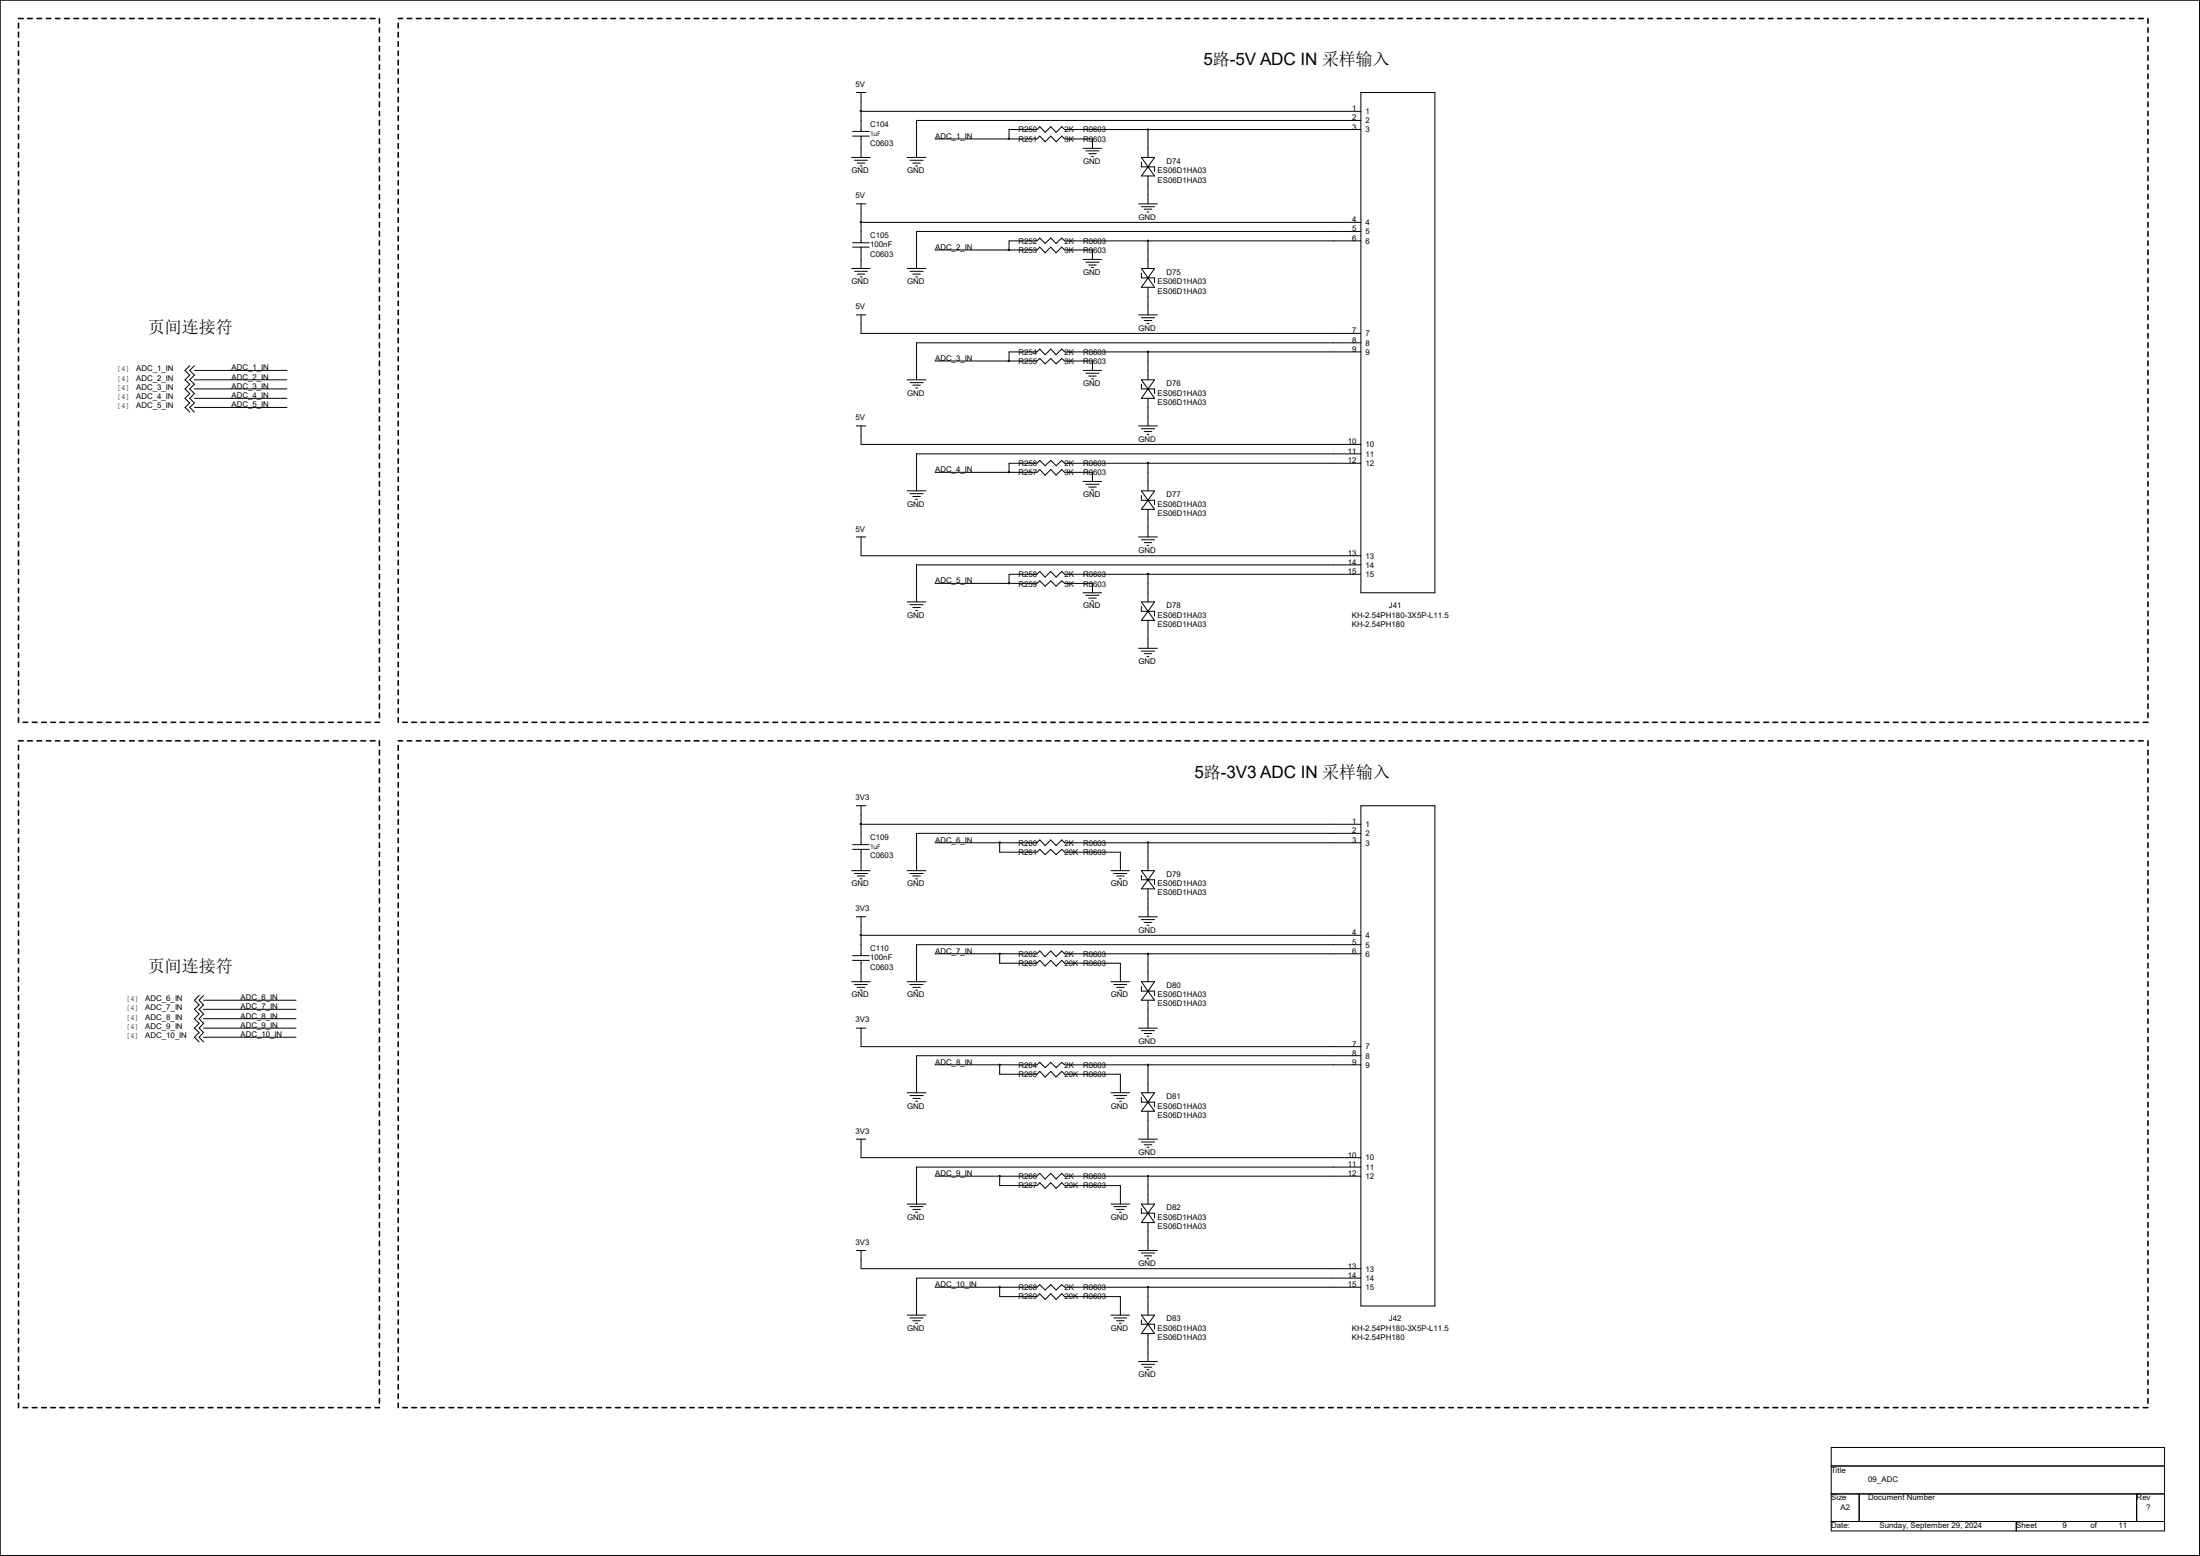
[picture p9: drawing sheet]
<svg xmlns="http://www.w3.org/2000/svg" width="297mm" height="210mm" viewBox="0 0 297 210" stroke-linecap="round" stroke-linejoin="round" font-family="sans-serif">
<g fill="none" stroke="#000" stroke-width=".21">
<path d="M2.5 2.5h.6M2.5 3.1v.7M2.5 4.4v.6M2.5 5.6v.7M2.5 6.9v.6M2.5 8.1v.7M2.5 9.4v.6M2.5 10.6v.7M2.5 11.9v.6M2.5 13.1v.7M2.5 14.4v.6M2.5 15.6v.7"/>
<path d="M2.5 16.9v.6M2.5 18.1v.7M2.5 19.4v.6M3.7 2.5h.7M5 2.5h.6M6.3 2.5h.6M7.5 2.5h.6M8.7 2.5h.7M10 2.5h.6M11.2 2.5h.7M12.5 2.5h.6M13.8 2.5h.6"/>
<path d="M15 2.5h.6M16.2 2.5h.6M17.5 2.5h.6M18.8 2.5h.5M20 2.5h.6M21.3 2.5h.6M22.5 2.5h.6M23.7 2.5h.6M25 2.5h.6M26.2 2.5h.7M27.5 2.5h.6M28.7 2.5h.7"/>
<path d="M30 2.5h.6M31.2 2.5h.6M32.5 2.5h.6M33.7 2.5h.7M35 2.5h.6M36.2 2.5h.7M37.5 2.5h.6M38.7 2.5h.7M40 2.5h.6M41.2 2.5h.7M42.5 2.5h.6M43.7 2.5h.7"/>
<path d="M45 2.5h.6M46.2 2.5h.7M47.5 2.5h.6M48.7 2.5h.7M50 2.5h.6M51.2 2.5v.6M51.2 3.8v.6M51.2 5v.6M51.2 6.3v.6M51.2 7.5v.6M51.2 8.8v.6M51.2 10v.6"/>
<path d="M51.2 11.3v.6M51.2 12.5v.6M51.2 13.8v.6M51.2 15v.6M51.2 16.3v.6M51.2 17.5v.6M51.2 18.8v.6M53.8 3.1v.7M53.8 4.4v.6M53.8 5.6v.7M53.8 6.9v.6M53.8 8.1v.7"/>
<path d="M53.8 9.4v.6M53.8 10.6v.7M53.8 11.9v.6M53.8 13.1v.7M53.8 14.4v.6M53.8 15.6v.7M53.8 16.9v.6M53.8 18.1v.7M53.8 19.4v.6M53.8 2.5h.6M55 2.5h.6M56.2 2.5h.7"/>
<path d="M57.5 2.5h.6M58.7 2.5h.7M60 2.5h.6M61.3 2.5h.5M62.5 2.5h.6M63.7 2.5h.6M65 2.5h.6M66.3 2.5h.5M67.5 2.5h.6M68.7 2.5h.7M70 2.5h.6M71.2 2.5h.6"/>
<path d="M72.5 2.5h.6M73.7 2.5h.6M75 2.5h.6M76.2 2.5h.7M77.5 2.5h.6M78.7 2.5h.6M80 2.5h.6M81.2 2.5h.7M82.5 2.5h.6M83.7 2.5h.7M85 2.5h.6M86.2 2.5h.7"/>
<path d="M87.5 2.5h.6M88.7 2.5h.7M90 2.5h.6M91.2 2.5h.7M92.5 2.5h.6M93.7 2.5h.7M95 2.5h.6M96.2 2.5h.7M97.5 2.5h.6M98.7 2.5h.7M100 2.5h.6M101.3 2.5h.6"/>
<path d="M102.5 2.5h.6M103.7 2.5h.7M105 2.5h.6M106.2 2.5h.6M107.5 2.5h.6M108.8 2.5h.5M110 2.5h.6M111.2 2.5h.6M112.5 2.5h.6M113.7 2.5h.6M115 2.5h.6M116.2 2.5h.7"/>
<path d="M117.5 2.5h.6M118.7 2.5h.6M120 2.5h.6M121.2 2.5h.6M122.5 2.5h.6M123.7 2.5h.7M125 2.5h.6M126.2 2.5h.6M127.5 2.5h.6M128.7 2.5h.7M130 2.5h.6M131.2 2.5h.7"/>
<path d="M132.5 2.5h.6M133.7 2.5h.7M135 2.5h.6M136.2 2.5h.7M137.5 2.5h.6M138.7 2.5h.7M140 2.5h.6M141.2 2.5h.7M142.5 2.5h.6M143.7 2.5h.7M145 2.5h.6M146.2 2.5h.7"/>
<path d="M147.5 2.5h.6M148.7 2.5h.7M150 2.5h.6M151.3 2.5h.6M152.5 2.5h.6M153.7 2.5h.6M155 2.5h.6M156.3 2.5h.5M157.5 2.5h.6M158.7 2.5h.7M160 2.5h.6M161.2 2.5h.6"/>
<path d="M162.5 2.5h.6M163.7 2.5h.7M165 2.5h.6M166.2 2.5h.7M167.5 2.5h.6M168.7 2.5h.6M170 2.5h.6M171.2 2.5h.7M172.5 2.5h.6M173.7 2.5h.7M175 2.5h.6M176.2 2.5h.7"/>
<path d="M177.5 2.5h.6M178.7 2.5h.7M180 2.5h.6M181.2 2.5h.7M182.5 2.5h.6M183.7 2.5h.7M185 2.5h.6M186.2 2.5h.7M187.5 2.5h.6M188.7 2.5h.7M190 2.5h.6M191.3 2.5h.6"/>
<path d="M192.5 2.5h.6M193.7 2.5h.7M195 2.5h.6M196.2 2.5h.6M197.5 2.5h.6M198.8 2.5h.5M200 2.5h.6M201.2 2.5h.6M202.5 2.5h.6M203.8 2.5h.5M205 2.5h.6M206.2 2.5h.7"/>
<path d="M207.5 2.5h.6M208.7 2.5h.6M210 2.5h.6M211.2 2.5h.7M212.5 2.5h.6M213.7 2.5h.7M215 2.5h.6M216.2 2.5h.6M217.5 2.5h.6M218.7 2.5h.7M220 2.5h.6M221.2 2.5h.7"/>
<path d="M222.5 2.5h.6M223.7 2.5h.7M225 2.5h.6M226.2 2.5h.7M227.5 2.5h.6M228.7 2.5h.7M230 2.5h.6M231.2 2.5h.7M232.5 2.5h.6M233.7 2.5h.7M235 2.5h.6M236.2 2.5h.7"/>
<path d="M237.5 2.5h.6M238.8 2.5h.6M240 2.5h.6M241.2 2.5h.7M242.5 2.5h.6M243.7 2.5h.6M245 2.5h.6M246.3 2.5h.5M247.5 2.5h.6M248.7 2.5h.6M250 2.5h.6M251.2 2.5h.6"/>
<path d="M252.5 2.5h.6M253.7 2.5h.7M255 2.5h.6M256.2 2.5h.6M257.5 2.5h.6M258.7 2.5h.7M260 2.5h.6M261.2 2.5h.7M262.5 2.5h.6M263.7 2.5h.6M265 2.5h.6M266.2 2.5h.7"/>
<path d="M267.5 2.5h.6M268.7 2.5h.7M270 2.5h.6M271.2 2.5h.7M272.5 2.5h.6M273.7 2.5h.7M275 2.5h.6M276.2 2.5h.7M277.5 2.5h.6M278.7 2.5h.7M280 2.5h.6M281.2 2.5h.7"/>
<path d="M282.5 2.5h.6M283.7 2.5h.7M285 2.5h.6M286.3 2.5h.6M287.5 2.5h.6M288.7 2.5h.6M290 2.5v.6M290 3.8v.6M290 5v.6M290 6.3v.6M290 7.5v.6M290 8.8v.6"/>
<path d="M290 10v.6M290 11.3v.6M290 12.5v.6M290 13.8v.6M290 15v.6M290 16.3v.6M290 17.5v.6M290 18.8v.6M2.5 20.6v.7M2.5 21.9v.6M2.5 23.2v.5M2.5 24.4v.6"/>
<path d="M2.5 25.6v.6M2.5 26.9v.6M2.5 28.1v.6M2.5 29.4v.6M2.5 30.6v.6M2.5 31.9v.6M2.5 33.1v.6M2.5 34.4v.6M2.5 35.6v.6M2.5 36.9v.6M2.5 38.1v.7M2.5 39.4v.6"/>
<path d="M51.2 20v.6M51.2 21.3v.6M51.2 22.5v.7M51.2 23.7v.7M51.2 25v.6M51.2 26.2v.7M51.2 27.5v.6M51.2 28.7v.7M51.2 30v.6M51.2 31.2v.7M51.2 32.5v.6M51.2 33.7v.7"/>
<path d="M51.2 35v.6M51.2 36.2v.7M51.2 37.5v.6M51.2 38.8v.6M53.8 20.6v.7M53.8 21.9v.6M53.8 23.2v.5M53.8 24.4v.6M53.8 25.6v.6M53.8 26.9v.6M53.8 28.1v.6M53.8 29.4v.6"/>
<path d="M53.8 30.6v.6M53.8 31.9v.6M53.8 33.1v.6M53.8 34.4v.6M53.8 35.6v.6M53.8 36.9v.6M53.8 38.1v.7M53.8 39.4v.6M290 20v.6M290 21.3v.6M290 22.5v.7M290 23.7v.7"/>
<path d="M290 25v.6M290 26.2v.7M290 27.5v.6M290 28.7v.7M290 30v.6M290 31.2v.7M290 32.5v.6M290 33.7v.7M290 35v.6M290 36.2v.7M290 37.5v.6M290 38.8v.6"/>
<path d="M2.5 40.6v.6M2.5 41.9v.6M2.5 43.1v.7M2.5 44.4v.6M2.5 45.6v.7M2.5 46.9v.6M2.5 48.1v.6M2.5 49.4v.6M2.5 50.6v.7M2.5 51.9v.6M2.5 53.1v.7M2.5 54.4v.6"/>
<path d="M2.5 55.6v.7M2.5 56.9v.6M2.5 58.1v.7M2.5 59.4v.6M51.2 40v.6M51.2 41.2v.7M51.2 42.5v.6M51.2 43.8v.6M51.2 45v.6M51.2 46.3v.6M51.2 47.5v.6M51.2 48.7v.7"/>
<path d="M51.2 50v.6M51.2 51.3v.6M51.2 52.5v.6M51.2 53.8v.6M51.2 55v.6M51.2 56.3v.6M51.2 57.5v.6M51.2 58.8v.6M51.2 60v.6M53.8 40.6v.6M53.8 41.9v.6M53.8 43.1v.7"/>
<path d="M53.8 44.4v.6M53.8 45.6v.7M53.8 46.9v.6M53.8 48.1v.6M53.8 49.4v.6M53.8 50.6v.7M53.8 51.9v.6M53.8 53.1v.7M53.8 54.4v.6M53.8 55.6v.7M53.8 56.9v.6M53.8 58.1v.7"/>
<path d="M53.8 59.4v.6M290 40v.6M290 41.2v.7M290 42.5v.6M290 43.8v.6M290 45v.6M290 46.3v.6M290 47.5v.6M290 48.7v.7M290 50v.6M290 51.3v.6M290 52.5v.6"/>
<path d="M290 53.8v.6M290 55v.6M290 56.3v.6M290 57.5v.6M290 58.8v.6M290 60v.6M2.5 60.6v.7M2.5 61.9v.6M2.5 63.1v.7M2.5 64.4v.6M2.5 65.6v.7M2.5 66.9v.6"/>
<path d="M2.5 68.1v.6M2.5 69.4v.6M2.5 70.7v.5M2.5 71.9v.6M2.5 73.1v.6M2.5 74.4v.6M2.5 75.6v.6M2.5 76.9v.6M2.5 78.1v.6M2.5 79.4v.6M51.2 61.3v.6M51.2 62.5v.6"/>
<path d="M51.2 63.8v.6M51.2 65v.6M51.2 66.3v.6M51.2 67.5v.6M51.2 68.7v.7M51.2 70v.7M51.2 71.2v.7M51.2 72.5v.6M51.2 73.7v.7M51.2 75v.6M51.2 76.2v.7M51.2 77.5v.6"/>
<path d="M51.2 78.7v.7M53.8 60.6v.7M53.8 61.9v.6M53.8 63.1v.7M53.8 64.4v.6M53.8 65.6v.7M53.8 66.9v.6M53.8 68.1v.6M53.8 69.4v.6M53.8 70.7v.5M53.8 71.9v.6M53.8 73.1v.6"/>
<path d="M53.8 74.4v.6M53.8 75.6v.6M53.8 76.9v.6M53.8 78.1v.6M53.8 79.4v.6M290 61.3v.6M290 62.5v.6M290 63.8v.6M290 65v.6M290 66.3v.6M290 67.5v.6M290 68.7v.7"/>
<path d="M290 70v.7M290 71.2v.7M290 72.5v.6M290 73.7v.7M290 75v.6M290 76.2v.7M290 77.5v.6M290 78.7v.7M2.5 80.6v.6M2.5 81.9v.6M2.5 83.1v.6M2.5 84.4v.6"/>
<path d="M2.5 85.6v.7M2.5 86.9v.6M2.5 88.1v.6M2.5 89.4v.6M2.5 90.6v.7M2.5 91.9v.6M2.5 93.1v.7M2.5 94.4v.6M2.5 95.6v.6M2.5 96.9v.6M2.5 100h.6M3.1 97.5h.6"/>
<path d="M3.7 100h.7M4.4 97.5h.6M5 100h.6M5.6 97.5h.7M6.3 100h.6M6.9 97.5h.6M7.5 100h.6M8.1 97.5h.6M8.7 100h.7M9.4 97.5h.6M10 100h.6M10.6 97.5h.6"/>
<path d="M11.2 100h.7M11.9 97.5h.6M12.5 100h.6M13.1 97.5h.7M13.8 100h.6M14.4 97.5h.6M15 100h.6M15.6 97.5h.6M16.2 100h.6M16.8 97.5h.7M17.5 100h.6M18.1 97.5h.7"/>
<path d="M18.8 100h.5M19.3 97.5h.7M20 100h.6M20.6 97.5h.7M21.3 100h.6M21.9 97.5h.6M22.5 100h.6M23.1 97.5h.6M23.7 100h.6M24.3 97.5h.7M25 100h.6M25.6 97.5h.6"/>
<path d="M26.2 100h.7M26.9 97.5h.6M27.5 100h.6M28.1 97.5h.6M28.7 100h.7M29.4 97.5h.6M30 100h.6M30.6 97.5h.6M31.2 100h.6M31.8 97.5h.7M32.5 100h.6M33.1 97.5h.6"/>
<path d="M33.7 100h.7M34.4 97.5h.6M35 100h.6M35.6 97.5h.6M36.2 100h.7M36.9 97.5h.6M37.5 100h.6M38.1 97.5h.6M38.7 100h.7M39.4 97.5h.6M40 100h.6M40.6 97.5h.6"/>
<path d="M41.2 100h.7M41.9 97.5h.6M42.5 100h.6M43.1 97.5h.6M43.7 100h.7M44.4 97.5h.6M45 100h.6M45.6 97.5h.6M46.2 100h.7M46.9 97.5h.6M47.5 100h.6M48.1 97.5h.6"/>
<path d="M48.7 100h.7M49.4 97.5h.6M50 100h.6M50.6 97.5h.6M51.2 80v.6M51.2 81.2v.7M51.2 82.5v.6M51.2 83.7v.7M51.2 85v.6M51.2 86.3v.6M51.2 87.5v.6M51.2 88.7v.7"/>
<path d="M51.2 90v.6M51.2 91.3v.6M51.2 92.5v.6M51.2 93.8v.6M51.2 95v.6M51.2 96.2v.7M51.2 100v.6M53.8 80.6v.6M53.8 81.9v.6M53.8 83.1v.6M53.8 84.4v.6M53.8 85.6v.7"/>
<path d="M53.8 86.9v.6M53.8 88.1v.6M53.8 89.4v.6M53.8 90.6v.7M53.8 91.9v.6M53.8 93.1v.7M53.8 94.4v.6M53.8 95.6v.6M53.8 96.9v.6M53.8 100h.6M54.4 97.5h.6M55 100h.6"/>
<path d="M55.6 97.5h.6M56.2 100h.7M56.9 97.5h.6M57.5 100h.6M58.1 97.5h.6M58.7 100h.7M59.4 97.5h.6M60 100h.6M60.6 97.5h.7M61.3 100h.5M61.8 97.5h.7M62.5 100h.6"/>
<path d="M63.1 97.5h.6M63.7 100h.6M64.3 97.5h.7M65 100h.6M65.6 97.5h.7M66.3 100h.5M66.8 97.5h.7M67.5 100h.6M68.1 97.5h.6M68.7 100h.7M69.4 97.5h.6M70 100h.6"/>
<path d="M70.6 97.5h.6M71.2 100h.6M71.8 97.5h.7M72.5 100h.6M73.1 97.5h.6M73.7 100h.6M74.3 97.5h.7M75 100h.6M75.6 97.5h.6M76.2 100h.7M76.9 97.5h.6M77.5 100h.6"/>
<path d="M78.1 97.5h.6M78.7 100h.6M79.3 97.5h.7M80 100h.6M80.6 97.5h.6M81.2 100h.7M81.9 97.5h.6M82.5 100h.6M83.1 97.5h.6M83.7 100h.7M84.4 97.5h.6M85 100h.6"/>
<path d="M85.6 97.5h.6M86.2 100h.7M86.9 97.5h.6M87.5 100h.6M88.1 97.5h.6M88.7 100h.7M89.4 97.5h.6M90 100h.6M90.6 97.5h.6M91.2 100h.7M91.9 97.5h.6M92.5 100h.6"/>
<path d="M93.1 97.5h.6M93.7 100h.7M94.4 97.5h.6M95 100h.6M95.6 97.5h.6M96.2 100h.7M96.9 97.5h.6M97.5 100h.6M98.1 97.5h.6M98.7 100h.7M99.4 97.5h.6M100 100h.6"/>
<path d="M100.6 97.5h.7M101.3 100h.6M101.9 97.5h.6M102.5 100h.6M103.1 97.5h.6M103.7 100h.7M104.4 97.5h.6M105 100h.6M105.6 97.5h.6M106.2 100h.6M106.8 97.5h.7M107.5 100h.6"/>
<path d="M108.1 97.5h.7M108.8 100h.5M109.3 97.5h.7M110 100h.6M110.6 97.5h.6M111.2 100h.6M111.8 97.5h.7M112.5 100h.6M113.1 97.5h.6M113.7 100h.6M114.3 97.5h.7M115 100h.6"/>
<path d="M115.6 97.5h.6M116.2 100h.7M116.9 97.5h.6M117.5 100h.6M118.1 97.5h.6M118.7 100h.6M119.3 97.5h.7M120 100h.6M120.6 97.5h.6M121.2 100h.6M121.8 97.5h.7M122.5 100h.6"/>
<path d="M123.1 97.5h.6M123.7 100h.7M124.4 97.5h.6M125 100h.6M125.6 97.5h.6M126.2 100h.6M126.8 97.5h.7M127.5 100h.6M128.1 97.5h.6M128.7 100h.7M129.4 97.5h.6M130 100h.6"/>
<path d="M130.6 97.5h.6M131.2 100h.7M131.9 97.5h.6M132.5 100h.6M133.1 97.5h.6M133.7 100h.7M134.4 97.5h.6M135 100h.6M135.6 97.5h.6M136.2 100h.7M136.9 97.5h.6M137.5 100h.6"/>
<path d="M138.1 97.5h.6M138.7 100h.7M139.4 97.5h.6M140 100h.6M140.6 97.5h.6M141.2 100h.7M141.9 97.5h.6M142.5 100h.6M143.1 97.5h.6M143.7 100h.7M144.4 97.5h.6M145 100h.6"/>
<path d="M145.6 97.5h.6M146.2 100h.7M146.9 97.5h.6M147.5 100h.6M148.1 97.5h.6M148.7 100h.7M149.4 97.5h.6M150 100h.6M150.6 97.5h.7M151.3 100h.6M151.9 97.5h.6M152.5 100h.6"/>
<path d="M153.1 97.5h.6M153.7 100h.6M154.3 97.5h.7M155 100h.6M155.6 97.5h.7M156.3 100h.5M156.8 97.5h.7M157.5 100h.6M158.1 97.5h.6M158.7 100h.7M159.4 97.5h.6M160 100h.6"/>
<path d="M160.6 97.5h.6M161.2 100h.6M161.8 97.5h.7M162.5 100h.6M163.1 97.5h.6M163.7 100h.7M164.4 97.5h.6M165 100h.6M165.6 97.5h.6M166.2 100h.7M166.9 97.5h.6M167.5 100h.6"/>
<path d="M168.1 97.5h.6M168.7 100h.6M169.3 97.5h.7M170 100h.6M170.6 97.5h.6M171.2 100h.7M171.9 97.5h.6M172.5 100h.6M173.1 97.5h.6M173.7 100h.7M174.4 97.5h.6M175 100h.6"/>
<path d="M175.6 97.5h.6M176.2 100h.7M176.9 97.5h.6M177.5 100h.6M178.1 97.5h.6M178.7 100h.7M179.4 97.5h.6M180 100h.6M180.6 97.5h.6M181.2 100h.7M181.9 97.5h.6M182.5 100h.6"/>
<path d="M183.1 97.5h.6M183.7 100h.7M184.4 97.5h.6M185 100h.6M185.6 97.5h.6M186.2 100h.7M186.9 97.5h.6M187.5 100h.6M188.1 97.5h.6M188.7 100h.7M189.4 97.5h.6M190 100h.6"/>
<path d="M190.6 97.5h.7M191.3 100h.6M191.9 97.5h.6M192.5 100h.6M193.1 97.5h.6M193.7 100h.7M194.4 97.5h.6M195 100h.6M195.6 97.5h.6M196.2 100h.6M196.8 97.5h.7M197.5 100h.6"/>
<path d="M198.1 97.5h.7M198.8 100h.5M199.3 97.5h.7M200 100h.6M200.6 97.5h.6M201.2 100h.6M201.8 97.5h.7M202.5 100h.6M203.1 97.5h.7M203.8 100h.5M204.3 97.5h.7M205 100h.6"/>
<path d="M205.6 97.5h.6M206.2 100h.7M206.9 97.5h.6M207.5 100h.6M208.1 97.5h.6M208.7 100h.6M209.3 97.5h.7M210 100h.6M210.6 97.5h.6M211.2 100h.7M211.9 97.5h.6M212.5 100h.6"/>
<path d="M213.1 97.5h.6M213.7 100h.7M214.4 97.5h.6M215 100h.6M215.6 97.5h.6M216.2 100h.6M216.8 97.5h.7M217.5 100h.6M218.1 97.5h.6M218.7 100h.7M219.4 97.5h.6M220 100h.6"/>
<path d="M220.6 97.5h.6M221.2 100h.7M221.9 97.5h.6M222.5 100h.6M223.1 97.5h.6M223.7 100h.7M224.4 97.5h.6M225 100h.6M225.6 97.5h.6M226.2 100h.7M226.9 97.5h.6M227.5 100h.6"/>
<path d="M228.1 97.5h.6M228.7 100h.7M229.4 97.5h.6M230 100h.6M230.6 97.5h.6M231.2 100h.7M231.9 97.5h.6M232.5 100h.6M233.1 97.5h.6M233.7 100h.7M234.4 97.5h.6M235 100h.6"/>
<path d="M235.6 97.5h.6M236.2 100h.7M236.9 97.5h.6M237.5 100h.6M238.1 97.5h.7M238.8 100h.6M239.4 97.5h.6M240 100h.6M240.6 97.5h.6M241.2 100h.7M241.9 97.5h.6M242.5 100h.6"/>
<path d="M243.1 97.5h.6M243.7 100h.6M244.3 97.5h.7M245 100h.6M245.6 97.5h.7M246.3 100h.5M246.8 97.5h.7M247.5 100h.6M248.1 97.5h.6M248.7 100h.6M249.3 97.5h.7M250 100h.6"/>
<path d="M250.6 97.5h.6M251.2 100h.6M251.8 97.5h.7M252.5 100h.6M253.1 97.5h.6M253.7 100h.7M254.4 97.5h.6M255 100h.6M255.6 97.5h.6M256.2 100h.6M256.8 97.5h.7M257.5 100h.6"/>
<path d="M258.1 97.5h.6M258.7 100h.7M259.4 97.5h.6M260 100h.6M260.6 97.5h.6M261.2 100h.7M261.9 97.5h.6M262.5 100h.6M263.1 97.5h.6M263.7 100h.6M264.3 97.5h.7M265 100h.6"/>
<path d="M265.6 97.5h.6M266.2 100h.7M266.9 97.5h.6M267.5 100h.6M268.1 97.5h.6M268.7 100h.7M269.4 97.5h.6M270 100h.6M270.6 97.5h.6M271.2 100h.7M271.9 97.5h.6M272.5 100h.6"/>
<path d="M273.1 97.5h.6M273.7 100h.7M274.4 97.5h.6M275 100h.6M275.6 97.5h.6M276.2 100h.7M276.9 97.5h.6M277.5 100h.6M278.1 97.5h.6M278.7 100h.7M279.4 97.5h.6M280 100h.6"/>
<path d="M280.6 97.5h.6M281.2 100h.7M281.9 97.5h.6M282.5 100h.6M283.1 97.5h.6M283.7 100h.7M284.4 97.5h.6M285 100h.6M285.6 97.5h.7M286.3 100h.6M286.9 97.5h.6M287.5 100h.6"/>
<path d="M288.1 97.5h.6M288.7 100h.6M289.3 97.5h.7M290 80v.6M290 81.2v.7M290 82.5v.6M290 83.7v.7M290 85v.6M290 86.3v.6M290 87.5v.6M290 88.7v.7M290 90v.6"/>
<path d="M290 91.3v.6M290 92.5v.6M290 93.8v.6M290 95v.6M290 96.2v.7M290 100v.6M2.5 100.6v.7M2.5 101.9v.6M2.5 103.1v.7M2.5 104.4v.6M2.5 105.6v.7M2.5 106.9v.6"/>
<path d="M2.5 108.1v.7M2.5 109.4v.6M2.5 110.6v.7M2.5 111.9v.6M2.5 113.1v.6M2.5 114.4v.6M2.5 115.6v.6M2.5 116.9v.6M2.5 118.2v.5M2.5 119.4v.6M51.2 101.3v.6M51.2 102.5v.6"/>
<path d="M51.2 103.8v.6M51.2 105v.6M51.2 106.3v.6M51.2 107.5v.6M51.2 108.8v.6M51.2 110v.6M51.2 111.3v.6M51.2 112.5v.6M51.2 113.7v.7M51.2 115v.6M51.2 116.2v.7M51.2 117.5v.7"/>
<path d="M51.2 118.7v.7M51.2 120v.6M53.8 100.6v.7M53.8 101.9v.6M53.8 103.1v.7M53.8 104.4v.6M53.8 105.6v.7M53.8 106.9v.6M53.8 108.1v.7M53.8 109.4v.6M53.8 110.6v.7M53.8 111.9v.6"/>
<path d="M53.8 113.1v.6M53.8 114.4v.6M53.8 115.6v.6M53.8 116.9v.6M53.8 118.2v.5M53.8 119.4v.6M290 101.3v.6M290 102.5v.6M290 103.8v.6M290 105v.6M290 106.3v.6M290 107.5v.6"/>
<path d="M290 108.8v.6M290 110v.6M290 111.3v.6M290 112.5v.6M290 113.7v.7M290 115v.6M290 116.2v.7M290 117.5v.7M290 118.7v.7M290 120v.6M2.5 120.6v.6M2.5 121.9v.6"/>
<path d="M2.5 123.1v.6M2.5 124.4v.6M2.5 125.6v.6M2.5 126.9v.6M2.5 128.1v.6M2.5 129.4v.6M2.5 130.6v.6M2.5 131.9v.6M2.5 133.1v.7M2.5 134.4v.6M2.5 135.6v.6M2.5 136.9v.6"/>
<path d="M2.5 138.1v.7M2.5 139.4v.6M51.2 121.2v.7M51.2 122.5v.6M51.2 123.7v.7M51.2 125v.6M51.2 126.2v.7M51.2 127.5v.6M51.2 128.7v.7M51.2 130v.6M51.2 131.2v.7M51.2 132.5v.6"/>
<path d="M51.2 133.8v.6M51.2 135v.6M51.2 136.2v.7M51.2 137.5v.6M51.2 138.8v.6M51.2 140v.6M53.8 120.6v.6M53.8 121.9v.6M53.8 123.1v.6M53.8 124.4v.6M53.8 125.6v.6M53.8 126.9v.6"/>
<path d="M53.8 128.1v.6M53.8 129.4v.6M53.8 130.6v.6M53.8 131.9v.6M53.8 133.1v.7M53.8 134.4v.6M53.8 135.6v.6M53.8 136.9v.6M53.8 138.1v.7M53.8 139.4v.6M290 121.2v.7M290 122.5v.6"/>
<path d="M290 123.7v.7M290 125v.6M290 126.2v.7M290 127.5v.6M290 128.7v.7M290 130v.6M290 131.2v.7M290 132.5v.6M290 133.8v.6M290 135v.6M290 136.2v.7M290 137.5v.6"/>
<path d="M290 138.8v.6M290 140v.6M2.5 140.6v.7M2.5 141.9v.6M2.5 143.1v.6M2.5 144.4v.6M2.5 145.6v.7M2.5 146.9v.6M2.5 148.1v.7M2.5 149.4v.6M2.5 150.6v.7M2.5 151.9v.6"/>
<path d="M2.5 153.1v.7M2.5 154.4v.6M2.5 155.6v.7M2.5 156.9v.6M2.5 158.1v.6M2.5 159.4v.6M51.2 141.3v.6M51.2 142.5v.6M51.2 143.7v.7M51.2 145v.6M51.2 146.3v.6M51.2 147.5v.6"/>
<path d="M51.2 148.8v.6M51.2 150v.6M51.2 151.3v.6M51.2 152.5v.6M51.2 153.8v.6M51.2 155v.6M51.2 156.3v.6M51.2 157.5v.6M51.2 158.7v.7M53.8 140.6v.7M53.8 141.9v.6M53.8 143.1v.6"/>
<path d="M53.8 144.4v.6M53.8 145.6v.7M53.8 146.9v.6M53.8 148.1v.7M53.8 149.4v.6M53.8 150.6v.7M53.8 151.9v.6M53.8 153.1v.7M53.8 154.4v.6M53.8 155.6v.7M53.8 156.9v.6M53.8 158.1v.6"/>
<path d="M53.8 159.4v.6M290 141.3v.6M290 142.5v.6M290 143.7v.7M290 145v.6M290 146.3v.6M290 147.5v.6M290 148.8v.6M290 150v.6M290 151.3v.6M290 152.5v.6M290 153.8v.6"/>
<path d="M290 155v.6M290 156.3v.6M290 157.5v.6M290 158.7v.7M2.5 160.7v.5M2.5 161.9v.6M2.5 163.1v.6M2.5 164.4v.6M2.5 165.7v.5M2.5 166.9v.6M2.5 168.1v.7M2.5 169.4v.6"/>
<path d="M2.5 170.6v.6M2.5 171.9v.6M2.5 173.1v.6M2.5 174.4v.6M2.5 175.6v.7M2.5 176.9v.6M2.5 178.1v.6M2.5 179.4v.6M51.2 160v.7M51.2 161.2v.7M51.2 162.5v.6M51.2 163.7v.7"/>
<path d="M51.2 165v.7M51.2 166.2v.7M51.2 167.5v.6M51.2 168.8v.6M51.2 170v.6M51.2 171.2v.7M51.2 172.5v.6M51.2 173.7v.7M51.2 175v.6M51.2 176.3v.6M51.2 177.5v.6M51.2 178.7v.7"/>
<path d="M53.8 160.7v.5M53.8 161.9v.6M53.8 163.1v.6M53.8 164.4v.6M53.8 165.7v.5M53.8 166.9v.6M53.8 168.1v.7M53.8 169.4v.6M53.8 170.6v.6M53.8 171.9v.6M53.8 173.1v.6M53.8 174.4v.6"/>
<path d="M53.8 175.6v.7M53.8 176.9v.6M53.8 178.1v.6M53.8 179.4v.6M290 160v.7M290 161.2v.7M290 162.5v.6M290 163.7v.7M290 165v.7M290 166.2v.7M290 167.5v.6M290 168.8v.6"/>
<path d="M290 170v.6M290 171.2v.7M290 172.5v.6M290 173.7v.7M290 175v.6M290 176.3v.6M290 177.5v.6M290 178.7v.7M2.5 180.6v.7M2.5 181.9v.6M2.5 183.1v.7M2.5 184.4v.6"/>
<path d="M2.5 185.6v.7M2.5 186.9v.6M2.5 188.1v.7M2.5 189.4v.6M3.1 190h.6M4.4 190h.6M5.6 190h.7M6.9 190h.6M8.1 190h.6M9.4 190h.6M10.6 190h.6M11.9 190h.6"/>
<path d="M13.1 190h.7M14.4 190h.6M15.6 190h.6M16.8 190h.7M18.1 190h.7M19.3 190h.7M20.6 190h.7M21.9 190h.6M23.1 190h.6M24.3 190h.7M25.6 190h.6M26.9 190h.6"/>
<path d="M28.1 190h.6M29.4 190h.6M30.6 190h.6M31.8 190h.7M33.1 190h.6M34.4 190h.6M35.6 190h.6M36.9 190h.6M38.1 190h.6M39.4 190h.6M40.6 190h.6M41.9 190h.6"/>
<path d="M43.1 190h.6M44.4 190h.6M45.6 190h.6M46.9 190h.6M48.1 190h.6M49.4 190h.6M50.6 190h.6M51.2 180v.6M51.2 181.3v.6M51.2 182.5v.6M51.2 183.8v.6M51.2 185v.6"/>
<path d="M51.2 186.3v.6M51.2 187.5v.6M51.2 188.8v.6M53.8 180.6v.7M53.8 181.9v.6M53.8 183.1v.7M53.8 184.4v.6M53.8 185.6v.7M53.8 186.9v.6M53.8 188.1v.7M53.8 189.4v.6M54.4 190h.6"/>
<path d="M55.6 190h.6M56.9 190h.6M58.1 190h.6M59.4 190h.6M60.6 190h.7M61.8 190h.7M63.1 190h.6M64.3 190h.7M65.6 190h.7M66.8 190h.7M68.1 190h.6M69.4 190h.6"/>
<path d="M70.6 190h.6M71.8 190h.7M73.1 190h.6M74.3 190h.7M75.6 190h.6M76.9 190h.6M78.1 190h.6M79.3 190h.7M80.6 190h.6M81.9 190h.6M83.1 190h.6M84.4 190h.6"/>
<path d="M85.6 190h.6M86.9 190h.6M88.1 190h.6M89.4 190h.6M90.6 190h.6M91.9 190h.6M93.1 190h.6M94.4 190h.6M95.6 190h.6M96.9 190h.6M98.1 190h.6M99.4 190h.6"/>
<path d="M100.6 190h.7M101.9 190h.6M103.1 190h.6M104.4 190h.6M105.6 190h.6M106.8 190h.7M108.1 190h.7M109.3 190h.7M110.6 190h.6M111.8 190h.7M113.1 190h.6M114.3 190h.7"/>
<path d="M115.6 190h.6M116.9 190h.6M118.1 190h.6M119.3 190h.7M120.6 190h.6M121.8 190h.7M123.1 190h.6M124.4 190h.6M125.6 190h.6M126.8 190h.7M128.1 190h.6M129.4 190h.6"/>
<path d="M130.6 190h.6M131.9 190h.6M133.1 190h.6M134.4 190h.6M135.6 190h.6M136.9 190h.6M138.1 190h.6M139.4 190h.6M140.6 190h.6M141.9 190h.6M143.1 190h.6M144.4 190h.6"/>
<path d="M145.6 190h.6M146.9 190h.6M148.1 190h.6M149.4 190h.6M150.6 190h.7M151.9 190h.6M153.1 190h.6M154.3 190h.7M155.6 190h.7M156.8 190h.7M158.1 190h.6M159.4 190h.6"/>
<path d="M160.6 190h.6M161.8 190h.7M163.1 190h.6M164.4 190h.6M165.6 190h.6M166.9 190h.6M168.1 190h.6M169.3 190h.7M170.6 190h.6M171.9 190h.6M173.1 190h.6M174.4 190h.6"/>
<path d="M175.6 190h.6M176.9 190h.6M178.1 190h.6M179.4 190h.6M180.6 190h.6M181.9 190h.6M183.1 190h.6M184.4 190h.6M185.6 190h.6M186.9 190h.6M188.1 190h.6M189.4 190h.6"/>
<path d="M190.6 190h.7M191.9 190h.6M193.1 190h.6M194.4 190h.6M195.6 190h.6M196.8 190h.7M198.1 190h.7M199.3 190h.7M200.6 190h.6M201.8 190h.7M203.1 190h.7M204.3 190h.7"/>
<path d="M205.6 190h.6M206.9 190h.6M208.1 190h.6M209.3 190h.7M210.6 190h.6M211.9 190h.6M213.1 190h.6M214.4 190h.6M215.6 190h.6M216.8 190h.7M218.1 190h.6M219.4 190h.6"/>
<path d="M220.6 190h.6M221.9 190h.6M223.1 190h.6M224.4 190h.6M225.6 190h.6M226.9 190h.6M228.1 190h.6M229.4 190h.6M230.6 190h.6M231.9 190h.6M233.1 190h.6M234.4 190h.6"/>
<path d="M235.6 190h.6M236.9 190h.6M238.1 190h.7M239.4 190h.6M240.6 190h.6M241.9 190h.6M243.1 190h.6M244.3 190h.7M245.6 190h.7M246.8 190h.7M248.1 190h.6M249.3 190h.7"/>
<path d="M250.6 190h.6M251.8 190h.7M253.1 190h.6M254.4 190h.6M255.6 190h.6M256.8 190h.7M258.1 190h.6M259.4 190h.6M260.6 190h.6M261.9 190h.6M263.1 190h.6M264.3 190h.7"/>
<path d="M265.6 190h.6M266.9 190h.6M268.1 190h.6M269.4 190h.6M270.6 190h.6M271.9 190h.6M273.1 190h.6M274.4 190h.6M275.6 190h.6M276.9 190h.6M278.1 190h.6M279.4 190h.6"/>
<path d="M280.6 190h.6M281.9 190h.6M283.1 190h.6M284.4 190h.6M285.6 190h.7M286.9 190h.6M288.1 190h.6M289.3 190h.7M290 180v.6M290 181.3v.6M290 182.5v.6M290 183.8v.6"/>
<path d="M290 185v.6M290 186.3v.6M290 187.5v.6M290 188.8v.6"/>
</g>
<g fill="none" stroke="#000" stroke-width=".14">
<path d="M0 0h297v210h-297zM115.1 18.4h2.2M115.1 17.7h2.2M115.6 12.5h1.3M116.2 12.5v5.2M116.2 18.4v2.9M116.2 15h67.5M126.2 18.8h13.8l.4-.4 .7 .7 .8-.7 .7 .7 .7-.7 .4 .4h3.8v1.2M155 17.5v3.8M183.7 12.5h10v67.5h-10zM183.7 16.3h-60v5M183.7 17.5h-40l-.4-.4-.7 .8-.7-.8-.8 .8-.7-.8-.4 .4h-3.8v1.3"/>
<path d="M115 21.3h2.5M115 36.2h2.5M115.1 33.4h2.2M115.1 32.8h2.2M115.4 21.6h1.7M115.4 36.6h1.7M115.6 27.5h1.3M115.7 22h1.1M115.7 37h1.1M116.1 22.4h.3M116.1 37.4h.3M116.2 27.5v5.3"/>
<path d="M116.2 33.4v2.8M116.2 30h67.5M122.5 21.3h2.5M122.5 36.2h2.5M122.9 21.6h1.7M122.9 36.6h1.7M123.2 22h1M123.2 37h1M123.6 22.4h.3M123.6 37.4h.3M126.2 33.7h13.8l.4-.3 .7 .7 .8-.7 .7 .7 .7-.7 .4 .3h3.8v1.3M146.2 20h2.5"/>
<path d="M146.2 35h2.5M146.6 20.4h1.8M146.6 35.4h1.8M147 20.7h1M147 35.8h1M147.4 21.1h.2M147.4 36.1h.2M153.7 27.5h2.6M154.1 21.9v.6h1.8v.7M154.1 36.9v.6h1.8v.6M154.1 21.3h1.8l-.9 1.2zM154.1 36.2l1.8 2.6h-1.8l1.8-2.6z"/>
<path d="M154.1 27.9h1.8M154.5 28.2h1M154.9 28.6h.2M155 22.5h.1M155 37.5h.1M155 23.7v3.8M155 32.5v3.7M155 38.8v3.7M155 22.5l.9 1.2h-1.8zM183.7 31.2h-60v5M183.7 32.5h-40l-.4-.4-.7 .8-.7-.8-.8 .8-.7-.8-.4 .4h-3.8v1.2M25.6 49.4l-.6 .6 .6 .6-.6 .7 .6 .6-.6 .6 .6 .6-.6 .7 .6 .6-.6 .6 .6 .6"/>
<path d="M26.2 52.5h12.5M26.2 53.8h12.5M26.2 51.3h12.5M26.2 50h12.5M26.2 49.4l-.6 .6 .6 .6-.6 .7 .6 .6-.6 .6 .6 .6-.6 .7 .6 .6-.6 .6 .6 .6M26.2 55h12.5M115.6 42.5h1.3M115.6 57.5h1.3M116.2 42.5v2.5h67.5M116.2 57.5v2.5h67.5M122.5 51.3h2.5M122.9 51.6h1.7"/>
<path d="M123.2 52h1M123.6 52.4h.3M126.2 48.7h13.8l.4-.3 .7 .7 .8-.7 .7 .7 .7-.7 .4 .3h3.8v1.3M146.2 50h2.5M146.6 50.4h1.8M147 50.8h1M147.4 51.1h.2M153.7 42.5h2.6M153.7 57.5h2.6M154.1 51.9v.6h1.8v.6M154.1 51.3h1.8l-.9 1.2zM154.1 42.9h1.8"/>
<path d="M154.1 57.9h1.8M154.5 43.3h1M154.5 58.3h1M154.9 43.6h.2M154.9 58.6h.2M155 52.5h.1M155 47.5v3.8M155 53.8v3.7M155 52.5l.9 1.3h-1.8zM183.7 47.5h-40l-.4-.4-.7 .8-.7-.8-.8 .8-.7-.8-.4 .4h-3.8v1.2M183.7 46.3h-60v5M115.6 72.5h1.3"/>
<path d="M116.2 72.5v2.5h67.5M122.5 66.3h2.5M122.9 66.6h1.7M123.2 67h1M123.6 67.4h.3M126.2 63.8h13.8l.4-.4 .7 .7 .8-.7 .7 .7 .7-.7 .4 .4h3.8v1.2M126.2 78.7h13.8l.4-.3 .7 .7 .8-.7 .7 .7 .7-.7 .4 .3h3.8v1.3M146.2 65h2.5M146.6 65.4h1.8M147 65.7h1M147.4 66.1h.2M153.7 72.5h2.6"/>
<path d="M154.1 66.9v.6h1.8v.6M154.1 66.3h1.8l-.9 1.2zM154.1 72.9h1.8M154.5 73.2h1M154.9 73.6h.2M155 67.5h.1M155 62.5v3.8M155 68.7v3.8M155 77.5v3.7M155 67.5l.9 1.2h-1.8zM183.7 77.5h-40l-.4-.4-.7 .8-.7-.8-.8 .8-.7-.8-.4 .4h-3.8v1.2M183.7 61.3h-60v5"/>
<path d="M183.7 62.5h-40l-.4-.4-.7 .8-.7-.8-.8 .8-.7-.8-.4 .4h-3.8v1.3M183.7 76.2h-60v5M122.5 81.2h2.5M122.9 81.6h1.7M123.2 82h1M123.6 82.4h.3M146.2 80h2.5M146.6 80.3h1.8M147 80.7h1M147.4 81.1h.2M153.7 87.5h2.6M154.1 81.9v.6h1.8v.6"/>
<path d="M154.1 81.2h1.8l-.9 1.3zM154.1 87.9h1.8M154.5 88.2h1M154.9 88.6h.2M155 82.5h.1M155 83.7v3.8M155 82.5l.9 1.2h-1.8zM115 117.5h2.5M115.1 114.6h2.2M115.1 114h2.2M115.4 117.9h1.7M115.6 108.8h1.3"/>
<path d="M115.7 118.2h1.1M116.1 118.6h.3M116.2 108.8v5.2M116.2 114.6v2.9M116.2 111.3h67.5M122.5 117.5h2.5M122.9 117.9h1.7M123.2 118.2h1M123.6 118.6h.3M126.2 113.7h13.8l.4-.3 .7 .7 .8-.7 .7 .7 .7-.7 .4 .3h40M135 113.7v1.3h5l.4-.4 .7 .8 .8-.8 .7 .8 .7-.8 .4 .4h7.6v2.5M150 117.5h2.5"/>
<path d="M150.4 117.9h1.7M150.7 118.2h1.1M151.1 118.6h.3M154.1 118.2v.5h1.8v.7M154.1 117.5l1.8 2.5h-1.8l1.8-2.5zM155 118.7h.1M155 113.7v3.8M155 120v3.7M183.7 108.8h10v67.5h-10zM183.7 112.5h-60v5M26.9 134.4l-.7 .6 .7 .6-.7 .6 .7 .7-.7 .6 .7 .6-.7 .7 .7 .6-.7 .6 .7 .6M27.5 135h12.5"/>
<path d="M27.5 138.8h12.5M27.5 134.4l-.6 .6 .6 .6-.6 .6 .6 .7-.6 .6 .6 .6-.6 .7 .6 .6-.6 .6 .6 .6M27.5 136.2h12.5M27.5 140h12.5M27.5 137.5h12.5M115 132.5h2.5M115.1 129.6h2.2M115.1 129h2.2M115.4 132.9h1.7M115.6 123.7h1.3M115.6 138.8h1.3M115.7 133.3h1.1"/>
<path d="M116.1 133.6h.3M116.2 123.7v5.3M116.2 129.6v2.9M116.2 138.8v2.5h67.5M116.2 126.2h67.5M122.5 132.5h2.5M122.9 132.9h1.7M123.2 133.3h1M123.6 133.6h.3M126.2 128.7h13.8l.4-.3 .7 .7 .8-.7 .7 .7 .7-.7 .4 .3h40M135 128.7v1.3h5l.4-.4 .7 .8 .8-.8 .7 .8 .7-.8 .4 .4h7.6v2.5M150 132.5h2.5"/>
<path d="M150.4 132.9h1.7M150.7 133.3h1.1M151.1 133.6h.3M153.7 123.7h2.6M153.7 138.8h2.6M154.1 133.1v.7h1.8v.6M154.1 132.5h1.8l-.9 1.3zM154.1 124.1h1.8M154.1 139.1h1.8M154.5 124.5h1M154.5 139.5h1M154.9 124.9h.2"/>
<path d="M154.9 139.9h.2M155 133.8h.1M155 128.7v3.8M155 135v3.8M155 133.8l.9 1.2h-1.8zM183.7 127.5h-60v5M115.6 153.8h1.3M116.2 153.8v2.5h67.5M122.5 147.5h2.5M122.9 147.9h1.7M123.2 148.3h1M123.6 148.6h.3"/>
<path d="M126.2 143.7h13.8l.4-.3 .7 .7 .8-.7 .7 .7 .7-.7 .4 .3h40M126.2 158.7h13.8l.4-.3 .7 .7 .8-.7 .7 .7 .7-.7 .4 .3h40M135 158.7v1.3h5l.4-.4 .7 .8 .8-.8 .7 .8 .7-.8 .4 .4h7.6v2.5M135 143.7v1.3h5l.4-.4 .7 .8 .8-.8 .7 .8 .7-.8 .4 .4h7.6v2.5M150 147.5h2.5M150.4 147.9h1.7M150.7 148.3h1.1M151.1 148.6h.3M153.7 153.8h2.6M154.1 148.1v.7h1.8v.6M154.1 147.5h1.8l-.9 1.3zM154.1 154.1h1.8"/>
<path d="M154.5 154.5h1M154.9 154.9h.2M155 148.8h.1M155 143.7v3.8M155 150v3.8M155 158.7v3.8M155 148.8l.9 1.2h-1.8zM183.7 157.5h-60v5M183.7 142.5h-60v5M115.6 168.8h1.3M116.2 168.8v2.4h67.5M122.5 162.5h2.5"/>
<path d="M122.5 177.5h2.5M122.9 162.9h1.7M122.9 177.9h1.7M123.2 163.2h1M123.2 178.3h1M123.6 163.6h.3M123.6 178.6h.3M126.2 173.7h13.8l.4-.3 .7 .7 .8-.7 .7 .7 .7-.7 .4 .3h40M135 173.7v1.3h5l.4-.4 .7 .8 .8-.8 .7 .8 .7-.8 .4 .4h7.6v2.5M150 162.5h2.5M150 177.5h2.5M150.4 162.9h1.7"/>
<path d="M150.4 177.9h1.7M150.7 163.2h1.1M150.7 178.3h1.1M151.1 163.6h.3M151.1 178.6h.3M153.7 168.8h2.6M154.1 163.1v.6h1.8v.7M154.1 178.1v.6h1.8v.7M154.1 162.5h1.8l-.9 1.2zM154.1 177.5h1.8l-.9 1.2zM154.1 169.1h1.8M154.5 169.5h1"/>
<path d="M154.9 169.9h.2M155 163.7h.1M155 178.7h.1M155 165v3.8M155 173.7v3.8M155 163.7l.9 1.3h-1.8zM155 178.7l.9 1.3h-1.8zM183.7 172.5h-60v5M153.7 183.8h2.6M154.1 184.1h1.8M154.5 184.5h1M154.9 184.9h.2"/>
<path d="M155 180v3.8M247.2 195.4h45v11.2h-45zM247.2 197.9h45M0 210h.1M247.2 201.6h45M247.2 205.4h45M251 201.6v3.8M272.2 205.4v1.2M288.5 201.6v3.8"/>
</g>
<g fill="#000" stroke="#000" stroke-width=".14">
<circle cx="116.2" cy="15" r=".08"/>
<circle cx="136.2" cy="18.7" r=".08"/>
<circle cx="155" cy="17.5" r=".08"/>
<circle cx="116.2" cy="30" r=".08"/>
<circle cx="136.2" cy="33.7" r=".08"/>
<circle cx="155" cy="32.5" r=".08"/>
<circle cx="136.2" cy="48.7" r=".08"/>
<circle cx="155" cy="47.5" r=".08"/>
<circle cx="136.2" cy="78.7" r=".08"/>
<circle cx="136.2" cy="63.7" r=".08"/>
<circle cx="155" cy="62.5" r=".08"/>
<circle cx="155" cy="77.5" r=".08"/>
<circle cx="116.2" cy="111.2" r=".08"/>
<circle cx="135" cy="113.7" r=".08"/>
<circle cx="155" cy="113.7" r=".08"/>
<circle cx="116.2" cy="126.2" r=".08"/>
<circle cx="135" cy="128.7" r=".08"/>
<circle cx="155" cy="128.7" r=".08"/>
<circle cx="135" cy="158.7" r=".08"/>
<circle cx="135" cy="143.7" r=".08"/>
<circle cx="155" cy="158.7" r=".08"/>
<circle cx="155" cy="143.7" r=".08"/>
<circle cx="135" cy="173.7" r=".08"/>
<circle cx="155" cy="173.7" r=".08"/>
</g>
<g font-size="2.3">
<text x="162.5" y="8.8">5路-5V ADC IN 采样输入</text>
<text x="20" y="45">页间连接符</text>
<text x="161.2" y="105">5路-3V3 ADC IN 采样输入</text>
<text x="20" y="131.2">页间连接符</text>
</g>
<g font-size="1.1">
<text x="115.5" y="11.8">5V</text>
<text x="117.5" y="17.1">C104</text>
<text x="137.5" y="17.9">R250</text>
<text x="143.7" y="17.9">2K</text>
<text x="146.2" y="17.9">R0603</text>
<text x="182.5" y="15">1</text>
<text x="182.5" y="16.3">2</text>
<text x="182.5" y="17.5">3</text>
<text x="184.4" y="15.4">1</text>
<text x="184.4" y="16.6">2</text>
<text x="184.4" y="17.9">3</text>
<text x="115" y="23.4">GND</text>
<text x="117.5" y="19.6">C0603</text>
<text x="122.5" y="23.4">GND</text>
<text x="126.2" y="18.8">ADC_1_IN</text>
<text x="137.5" y="19.1">R251</text>
<text x="143.7" y="19.1">3K</text>
<text x="146.2" y="19.1">R0603</text>
<text x="146.2" y="22.1">GND</text>
<text x="156.3" y="23.4">ES06D1HA03</text>
<text x="157.5" y="22.1">D74</text>
<text x="115.5" y="26.8">5V</text>
<text x="153.7" y="29.6">GND</text>
<text x="156.3" y="24.6">ES06D1HA03</text>
<text x="117.5" y="32.1">C105</text>
<text x="117.5" y="34.6">C0603</text>
<text x="117.5" y="33.4">100nF</text>
<text x="126.2" y="33.7">ADC_2_IN</text>
<text x="137.5" y="34.1">R253</text>
<text x="137.5" y="32.9">R252</text>
<text x="143.7" y="34.1">3K</text>
<text x="143.7" y="32.9">2K</text>
<text x="146.2" y="34.1">R0603</text>
<text x="146.2" y="32.9">R0603</text>
<text x="182.5" y="30">4</text>
<text x="182.5" y="31.2">5</text>
<text x="182.5" y="32.5">6</text>
<text x="184.4" y="30.4">4</text>
<text x="184.4" y="31.6">5</text>
<text x="184.4" y="32.9">6</text>
<text x="115" y="38.4">GND</text>
<text x="115.5" y="41.7">5V</text>
<text x="122.5" y="38.4">GND</text>
<text x="146.2" y="37.1">GND</text>
<text x="156.3" y="39.6">ES06D1HA03</text>
<text x="156.3" y="38.4">ES06D1HA03</text>
<text x="157.5" y="37.1">D75</text>
<text x="137.5" y="47.9">R254</text>
<text x="143.7" y="47.9">2K</text>
<text x="146.2" y="47.9">R0603</text>
<text x="153.7" y="44.6">GND</text>
<text x="182.5" y="45">7</text>
<text x="182.5" y="46.3">8</text>
<text x="182.5" y="47.5">9</text>
<text x="184.4" y="45.4">7</text>
<text x="184.4" y="46.7">8</text>
<text x="184.4" y="47.9">9</text>
<text x="18.4" y="50.1">ADC_1_IN</text>
<text x="18.4" y="51.4">ADC_2_IN</text>
<text x="18.4" y="52.6">ADC_3_IN</text>
<text x="18.4" y="53.9">ADC_4_IN</text>
<text x="31.2" y="52.5">ADC_3_IN</text>
<text x="31.2" y="51.3">ADC_2_IN</text>
<text x="31.2" y="53.8">ADC_4_IN</text>
<text x="31.2" y="50">ADC_1_IN</text>
<text x="122.5" y="53.4">GND</text>
<text x="126.2" y="48.7">ADC_3_IN</text>
<text x="137.5" y="49.1">R255</text>
<text x="143.7" y="49.1">3K</text>
<text x="146.2" y="49.1">R0603</text>
<text x="146.2" y="52.1">GND</text>
<text x="156.3" y="53.4">ES06D1HA03</text>
<text x="157.5" y="52.1">D76</text>
<text x="18.4" y="55.1">ADC_5_IN</text>
<text x="31.2" y="55">ADC_5_IN</text>
<text x="115.5" y="56.7">5V</text>
<text x="153.7" y="59.6">GND</text>
<text x="156.3" y="54.7">ES06D1HA03</text>
<text x="181.9" y="60">10</text>
<text x="126.2" y="63.8">ADC_4_IN</text>
<text x="137.5" y="64.1">R257</text>
<text x="137.5" y="62.9">R256</text>
<text x="143.7" y="64.1">3K</text>
<text x="143.7" y="62.9">2K</text>
<text x="146.2" y="64.1">R0603</text>
<text x="146.2" y="62.9">R0603</text>
<text x="181.9" y="61.3">11</text>
<text x="181.9" y="62.5">12</text>
<text x="184.4" y="60.4">10</text>
<text x="184.4" y="61.6">11</text>
<text x="184.4" y="62.9">12</text>
<text x="115.5" y="71.8">5V</text>
<text x="122.5" y="68.4">GND</text>
<text x="146.2" y="67.1">GND</text>
<text x="156.3" y="69.6">ES06D1HA03</text>
<text x="156.3" y="68.4">ES06D1HA03</text>
<text x="157.5" y="67.1">D77</text>
<text x="137.5" y="77.9">R258</text>
<text x="143.7" y="77.9">2K</text>
<text x="146.2" y="77.9">R0603</text>
<text x="153.7" y="74.6">GND</text>
<text x="181.9" y="77.5">15</text>
<text x="181.9" y="76.2">14</text>
<text x="181.9" y="75">13</text>
<text x="184.4" y="77.9">15</text>
<text x="184.4" y="76.6">14</text>
<text x="184.4" y="75.4">13</text>
<text x="122.5" y="83.4">GND</text>
<text x="126.2" y="78.7">ADC_5_IN</text>
<text x="137.5" y="79.2">R259</text>
<text x="143.7" y="79.2">3K</text>
<text x="146.2" y="79.2">R0603</text>
<text x="146.2" y="82.1">GND</text>
<text x="156.3" y="83.4">ES06D1HA03</text>
<text x="157.5" y="82.1">D78</text>
<text x="182.5" y="83.4">KH-2.54PH180-3X5P-L11.5</text>
<text x="187.5" y="82.1">J41</text>
<text x="153.7" y="89.6">GND</text>
<text x="156.3" y="84.6">ES06D1HA03</text>
<text x="182.5" y="84.6">KH-2.54PH180</text>
<text x="115.5" y="108">3V3</text>
<text x="117.5" y="113.4">C109</text>
<text x="126.2" y="113.7">ADC_6_IN</text>
<text x="182.5" y="111.3">1</text>
<text x="182.5" y="112.5">2</text>
<text x="182.5" y="113.7">3</text>
<text x="184.4" y="111.6">1</text>
<text x="184.4" y="112.9">2</text>
<text x="115" y="119.6">GND</text>
<text x="117.5" y="115.9">C0603</text>
<text x="122.5" y="119.6">GND</text>
<text x="137.5" y="114.1">R260</text>
<text x="137.5" y="115.4">R261</text>
<text x="143.7" y="114.1">2K</text>
<text x="143.7" y="115.4">20K R0603</text>
<text x="146.2" y="114.1">R0603</text>
<text x="150" y="119.6">GND</text>
<text x="156.3" y="119.6">ES06D1HA03</text>
<text x="157.5" y="118.4">D79</text>
<text x="184.4" y="114.1">3</text>
<text x="115.5" y="123">3V3</text>
<text x="153.7" y="125.9">GND</text>
<text x="156.3" y="120.9">ES06D1HA03</text>
<text x="117.5" y="128.4">C110</text>
<text x="117.5" y="130.9">C0603</text>
<text x="117.5" y="129.6">100nF</text>
<text x="126.2" y="128.7">ADC_7_IN</text>
<text x="137.5" y="129.1">R262</text>
<text x="137.5" y="130.4">R263</text>
<text x="143.7" y="129.1">2K</text>
<text x="143.7" y="130.4">20K R0603</text>
<text x="146.2" y="129.1">R0603</text>
<text x="182.5" y="126.2">4</text>
<text x="182.5" y="127.5">5</text>
<text x="182.5" y="128.7">6</text>
<text x="184.4" y="126.6">4</text>
<text x="184.4" y="127.9">5</text>
<text x="184.4" y="129.1">6</text>
<text x="19.6" y="135.1">ADC_6_IN</text>
<text x="19.6" y="136.4">ADC_7_IN</text>
<text x="19.6" y="137.6">ADC_8_IN</text>
<text x="32.5" y="136.2">ADC_7_IN</text>
<text x="32.5" y="135">ADC_6_IN</text>
<text x="32.5" y="137.5">ADC_8_IN</text>
<text x="115" y="134.6">GND</text>
<text x="122.5" y="134.6">GND</text>
<text x="150" y="134.6">GND</text>
<text x="156.3" y="135.8">ES06D1HA03</text>
<text x="156.3" y="134.6">ES06D1HA03</text>
<text x="157.5" y="133.4">D80</text>
<text x="19.6" y="138.9">ADC_9_IN</text>
<text x="19.6" y="140.1">ADC_10_IN</text>
<text x="32.5" y="140">ADC_10_IN</text>
<text x="32.5" y="138.8">ADC_9_IN</text>
<text x="115.5" y="138">3V3</text>
<text x="126.2" y="143.7">ADC_8_IN</text>
<text x="153.7" y="140.9">GND</text>
<text x="182.5" y="141.3">7</text>
<text x="182.5" y="142.5">8</text>
<text x="182.5" y="143.7">9</text>
<text x="184.4" y="141.6">7</text>
<text x="184.4" y="142.9">8</text>
<text x="122.5" y="149.6">GND</text>
<text x="137.5" y="144.1">R264</text>
<text x="137.5" y="145.4">R265</text>
<text x="143.7" y="144.1">2K</text>
<text x="143.7" y="145.4">20K R0603</text>
<text x="146.2" y="144.1">R0603</text>
<text x="150" y="149.6">GND</text>
<text x="156.3" y="149.6">ES06D1HA03</text>
<text x="157.5" y="148.4">D81</text>
<text x="184.4" y="144.1">9</text>
<text x="115.5" y="153">3V3</text>
<text x="153.7" y="155.9">GND</text>
<text x="156.3" y="150.9">ES06D1HA03</text>
<text x="126.2" y="158.7">ADC_9_IN</text>
<text x="137.5" y="160.4">R267</text>
<text x="137.5" y="159.1">R266</text>
<text x="143.7" y="160.4">20K R0603</text>
<text x="143.7" y="159.1">2K</text>
<text x="146.2" y="159.1">R0603</text>
<text x="181.9" y="156.3">10</text>
<text x="181.9" y="157.5">11</text>
<text x="181.9" y="158.7">12</text>
<text x="184.4" y="156.6">10</text>
<text x="184.4" y="157.9">11</text>
<text x="184.4" y="159.1">12</text>
<text x="122.5" y="164.6">GND</text>
<text x="150" y="164.6">GND</text>
<text x="156.3" y="165.9">ES06D1HA03</text>
<text x="156.3" y="164.6">ES06D1HA03</text>
<text x="157.5" y="163.4">D82</text>
<text x="115.5" y="168">3V3</text>
<text x="126.2" y="173.7">ADC_10_IN</text>
<text x="153.7" y="170.9">GND</text>
<text x="181.9" y="173.7">15</text>
<text x="181.9" y="172.5">14</text>
<text x="181.9" y="171.2">13</text>
<text x="184.4" y="172.9">14</text>
<text x="184.4" y="171.6">13</text>
<text x="122.5" y="179.6">GND</text>
<text x="137.5" y="174.2">R268</text>
<text x="137.5" y="175.4">R269</text>
<text x="143.7" y="174.2">2K</text>
<text x="143.7" y="175.4">20K R0603</text>
<text x="146.2" y="174.2">R0603</text>
<text x="150" y="179.6">GND</text>
<text x="156.3" y="179.6">ES06D1HA03</text>
<text x="157.5" y="178.4">D83</text>
<text x="182.5" y="179.6">KH-2.54PH180-3X5P-L11.5</text>
<text x="184.4" y="174.1">15</text>
<text x="187.5" y="178.4">J42</text>
<text x="153.7" y="185.9">GND</text>
<text x="156.3" y="180.9">ES06D1HA03</text>
<text x="182.5" y="180.9">KH-2.54PH180</text>
<text x="247.2" y="202.5">Size</text>
<text x="247.2" y="198.8">Title</text>
<text x="248.5" y="203.8">A2</text>
<text x="252.2" y="200">09_ADC</text>
<text x="252.2" y="202.5">Document Number</text>
<text x="288.5" y="202.5">Rev</text>
<text x="289.7" y="203.8">?</text>
<text x="247.2" y="206.2">Date:</text>
<text x="253.7" y="206.2">Sunday, September 29, 2024</text>
<text x="272.2" y="206.2">Sheet</text>
<text x="278.5" y="206.2">9</text>
<text x="282.2" y="206.2">of</text>
<text x="286" y="206.2">11</text>
</g>
<g font-size="1">
<text x="15.7" y="50.1">[4]</text>
<text x="15.7" y="51.4">[4]</text>
<text x="15.7" y="52.6">[4]</text>
<text x="15.7" y="53.9">[4]</text>
<text x="15.7" y="55.1">[4]</text>
<text x="17" y="135.1">[4]</text>
<text x="17" y="136.4">[4]</text>
<text x="17" y="137.6">[4]</text>
<text x="17" y="138.9">[4]</text>
<text x="17" y="140.1">[4]</text>
</g>
<g font-size=".9">
<text x="117.5" y="18.4">1uF</text>
<text x="117.5" y="114.6">1uF</text>
</g>
</svg>
